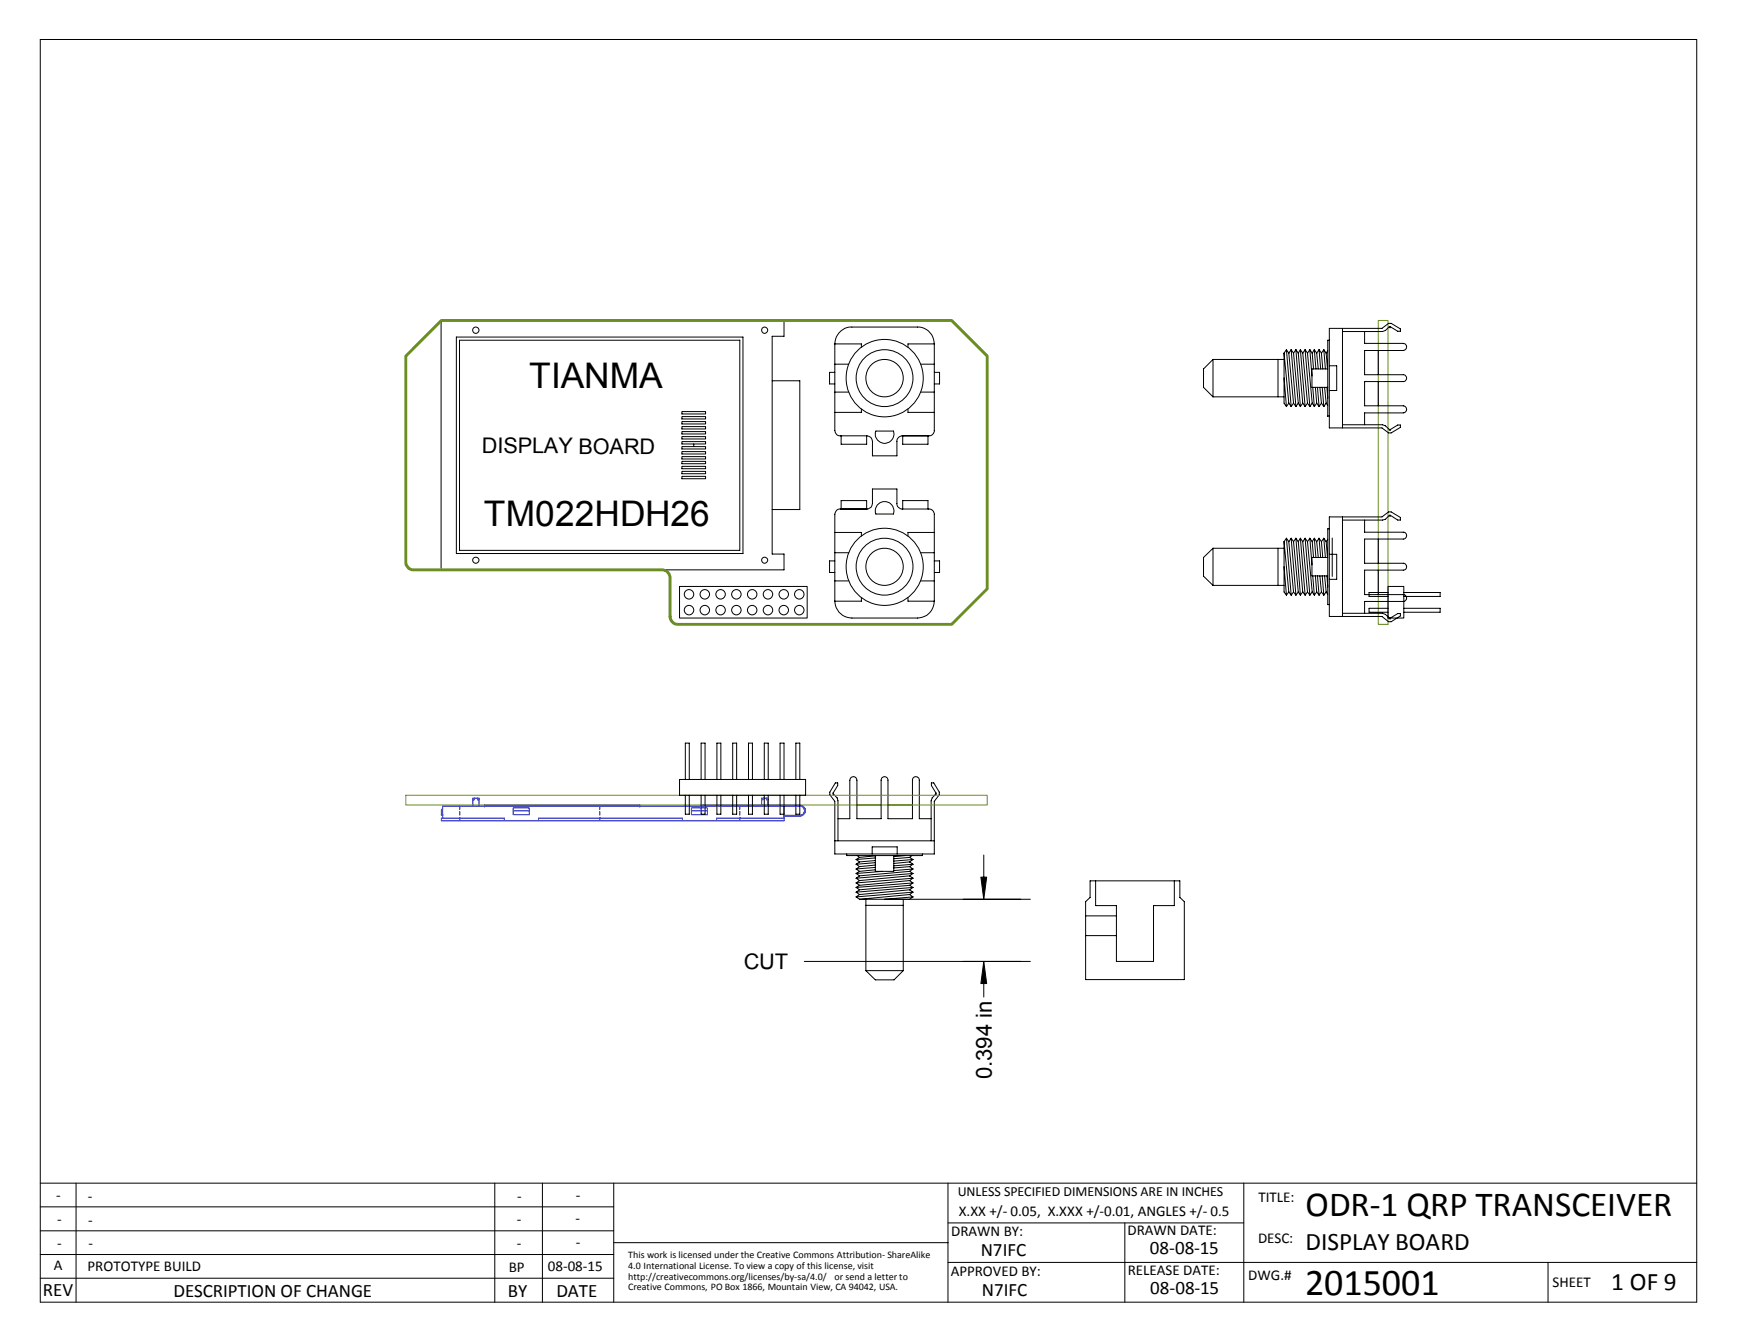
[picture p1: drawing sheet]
<svg xmlns="http://www.w3.org/2000/svg" width="279mm" height="216mm" viewBox="0 0 279 216" stroke-linecap="round" stroke-linejoin="round" font-family="sans-serif">
<g fill="none" stroke="#000" stroke-width=".16">
<path d="M6.5 6.3h266.4v203h-266.4zM71 51.6h55.1v2.5h-1.9v35h1.9v2.5h-55.1zM73.4 54.2h46.1v34.8h-46.1zM73.9 54.7h45.1v33.8h-45.1zM134.3 55.3a2.73 2.73 0 0 1 2.7-2.7h10.6a2.66 2.66 0 0 1 2.7 2.7M134.3 55.3v13.9a.87 .87 0 0 0 .9 .9h4.2a.87 .87 0 0 1 .9 .9v2.3h4v-2.3a.87 .87 0 0 1 .8-.9h4.3a.87 .87 0 0 0 .9-.9v-13.9M134.3 59.9h-.9v1.8h.9M134.3 55.3h4.3v.5M134.3 58.5h2.2M148.1 58.5h2.2M150.3 59.9h.8v1.8h-.8M150.3 55.3h-4.3v.5"/>
<path d="M195.1 57.8l-1.5 1.5v3l1.5 1.5M195.1 57.8v6M195.1 57.8h11.4M205.6 57.8v6M206.5 56.8v8l.4 .6M206.5 56.8l.8 8M206.9 56.2l-.4 .6M206.9 56.2l.4 .6M206.9 56.2l.8 9.2M207.3 56.8l.8 8M207.7 56.2l-.4 .6M207.7 56.2l.4 .6"/>
<path d="M207.7 56.2l.7 9.2M208.1 56.8l.7 8M208.4 56.2l-.3 .6M208.4 56.2l.4 .6M208.4 56.2l.8 9.2M208.8 56.8l.7 8M209.2 56.2l-.4 .6M209.2 56.2l.3 .6M209.2 56.2l.7 9.2M209.5 56.8l.8 8M209.9 56.2l-.4 .6M209.9 56.2l.4 .6"/>
<path d="M209.9 56.2l.8 9.2M210.3 56.8l.8 8M210.7 56.2l-.4 .6M210.7 56.2l.4 .6M210.7 56.2l.3 4.3M211.1 56.8l.2 2.5M211.4 56.2l-.3 .6M211.4 56.2l.4 .6M211.4 56.2l.3 3.1M211.8 56.8l.2 2.5M212.2 56.2l-.4 .6M212.2 56.2l.4 .6"/>
<path d="M212.2 56.2l.2 3.1M212.6 56.8l.2 2.5M212.9 56.2l-.3 .6M212.9 56.2l.4 .6M212.9 56.2l.3 3.1M213.3 56.8l.2 2.5M213.6 59.3h-2.6v3h2.6M213.6 56.4l-.3 .4M213.8 54.7h-.2v12.2h.2M213.8 58.8h1.2v4h-1.2M215.9 52.8v16M219.5 53.3v1.9h6.2a.57 .57 0 0 1 .6 .6 .57 .57 0 0 1-.6 .5h-6.2v3.9h6.2a.55 .55 0 0 1 .6 .6 .55 .55 0 0 1-.6 .5h-6.2v3.9h6.2a.57 .57 0 0 1 .6 .6 .57 .57 0 0 1-.6 .6h-6.2v1.9"/>
<path d="M221.7 56.3v3.9M223.5 52.5h.1M223.5 52.5l-.7 .6-.4 .2h-6.5M223.6 52.5h.1M223.6 52.5l1.2 .8h.5v-.4l-1.5-.9h-.4l-1.1 .8h-8.5v16h8.5l1.1 .8h.4l1.5-.9v-.4h-.5l-1.2 .7M109.7 66.2h3.8v.3h-3.8zM109.7 67h3.8v.4h-3.8zM109.7 67.8h3.8v.4h-3.8zM109.7 68.6h3.8v.4h-3.8zM109.7 69.4h3.8v.4h-3.8zM109.7 70.2h3.8v.4h-3.8zM109.7 71h3.8v.4h-3.8z"/>
<path d="M109.7 71.8h3.8v.4h-3.8zM109.7 72.6h3.8v.4h-3.8zM109.7 73.4h3.8v.4h-3.8zM109.7 74.2h3.8v.3h-3.8zM109.7 75h3.8v.4h-3.8zM109.7 75.8h3.8v.4h-3.8zM109.7 76.6h3.8v.4h-3.8zM111.6 71.4v.4M124.2 61.2h4.5v20.7h-4.5M134.3 63h2.2M135.3 70.1v1.3h4.1v-1.3M138.6 65.7v.6h-4.3"/>
<path d="M140.9 69.3h2.8a1.49 1.49 0 0 1-1.4 2 1.49 1.49 0 0 1-1.4-2zM145.2 70.1v1.3h4.1v-1.3M146 65.7v.6h4.3M148.1 63h2.2M195.1 63.8h11.4M206.5 60.7l.4 4.7M207.3 64.8l-.4 .6M207.3 64.8l.4 .6M208.1 64.8l.3 .6M208.1 64.8l-.4 .6M208.8 64.8l.4 .6M208.8 64.8l-.4 .6"/>
<path d="M209.5 64.8l.4 .6M209.5 64.8l-.3 .6M210.3 64.8l-.4 .6M210.3 64.8l.4 .6M211.1 64.8l-.4 .6M211.1 64.8l.3 .6M211.2 62.3l.2 3.1M211.6 62.3l.2 2.5M211.8 64.8l-.4 .6M211.8 64.8l.4 .6M211.9 62.3l.3 3.1M212.3 62.3l.3 2.5"/>
<path d="M212.6 64.8l-.4 .6M212.6 64.8l.3 .6M212.7 62.3l.2 3.1M213.1 62.3l.2 2.5M213.3 64.8l-.4 .6M213.3 64.8l.3 .4M213.4 62.3l.2 1.7M215.9 68.3h6.5l.4 .2 .7 .5M221.7 61.3v3.9M223.5 69h.1M223.6 69h.1M109.3 94.3h20.5v5.1h-20.5z"/>
<path d="M134.3 96.6a2.73 2.73 0 0 0 2.7 2.8h10.6a2.73 2.73 0 0 0 2.7-2.8M134.3 96.6v-13.9a.87 .87 0 0 1 .9-.9h4.2a.87 .87 0 0 0 .9-.9v-2.3h4v2.3a.87 .87 0 0 0 .8 .9h4.3a.87 .87 0 0 1 .9 .9v13.9M134.3 90.2h-.9v1.8h.9M134.3 93.4h2.2M134.3 85.6h4.3v.6M134.3 88.9h2.2M135.3 81.8v-1.3h4.1v1.3M138.6 96.1v.5h-4.3M141.1 81.2a1.51 1.51 0 0 1 1.9-.4 1.51 1.51 0 0 1 .7 1.8h-2.8a1.44 1.44 0 0 1 .2-1.4zM145.2 81.8v-1.3h4.1v1.3M146 96.1v.5h4.3M148.1 93.4h2.2"/>
<path d="M148.1 88.9h2.2M150.3 90.2h.8v1.8h-.8M150.3 85.6h-4.3v.6M195.1 88.1l-1.5 1.5v3l1.5 1.5M195.1 88.1v6M195.1 94.1h11.4M195.1 88.1h11.4M205.6 88.1v6M206.5 87.1v8.1l.4 .5M206.5 91.1l.4 4.6M206.5 87.1l.8 8.1M206.9 86.5l-.4 .6"/>
<path d="M206.9 86.5l.4 .6M206.9 86.5l.8 9.2M207.3 95.2l-.4 .5M207.3 87.1l.8 8.1M207.3 95.2l.4 .5M207.7 86.5l-.4 .6M207.7 86.5l.4 .6M207.7 86.5l.7 9.2M208.1 87.1l.7 8.1M208.1 95.2l.3 .5M208.1 95.2l-.4 .5M208.4 86.5l-.3 .6"/>
<path d="M208.4 86.5l.4 .6M208.4 86.5l.8 9.2M208.8 87.1l.7 8.1M208.8 95.2l.4 .5M208.8 95.2l-.4 .5M209.2 86.5l-.4 .6M209.2 86.5l.3 .6M209.2 86.5l.7 9.2M209.5 95.2l.4 .5M209.5 87.1l.8 8.1M209.5 95.2l-.3 .5M209.9 86.5l-.4 .6"/>
<path d="M209.9 86.5l.4 .6M209.9 86.5l.8 9.2M210.3 95.2l-.4 .5M210.3 95.2l.4 .5M210.3 87.1l.8 8.1M210.7 86.5l-.4 .6M210.7 86.5l.4 .6M210.7 86.5l.3 4.3M211.1 95.2l-.4 .5M211.1 95.2l.3 .5M211.1 87.1l.2 2.5M211.2 92.6l.2 3.1"/>
<path d="M211.4 86.5l-.3 .6M211.4 86.5l.4 .6M211.4 86.5l.3 3.1M211.6 92.6l.2 2.6M211.8 95.2l-.4 .5M211.8 95.2l.4 .5M211.8 87.1l.2 2.5M211.9 92.6l.3 3.1M212.2 86.5l-.4 .6M212.2 86.5l.4 .6M212.2 86.5l.2 3.1M212.3 92.6l.3 2.6"/>
<path d="M212.6 95.2l-.4 .5M212.6 95.2l.3 .5M212.6 87.1l.2 2.5M212.7 92.6l.2 3.1M212.9 86.5l-.3 .6M212.9 86.5l.4 .6M212.9 86.5l.3 3.1M213.1 92.6l.2 2.6M213.3 95.2l-.4 .5M213.3 87.1l.2 2.5M213.3 95.2l.3 .3M213.4 92.6l.2 1.8"/>
<path d="M213.6 89.6h-2.6v3h2.6M213.6 86.7l-.3 .4M213.8 85h-.2v12.2h.2M213.8 89.1h1.2v4h-1.2M214.3 86.5v6.2M215.9 83.1v16M215.9 98.6h6.5l.4 .2 .7 .6M219.5 83.6v2h6.2a.55 .55 0 0 1 .6 .5 .55 .55 0 0 1-.6 .6h-6.2v3.9h6.2a.55 .55 0 0 1 .6 .5 .55 .55 0 0 1-.6 .6h-6.2v3.9h6.2a.55 .55 0 0 1 .6 .5 .55 .55 0 0 1-.6 .6h-6.2v1.9M221.7 86.7v3.9M221.7 91.7v3.9M223.3 94.3h2.5v5.1h-2.5zM223.3 97.8h-3.1v.6h3.1"/>
<path d="M223.3 95.2h-3.1v.7h3.1M223.5 99.4h.1M223.5 82.8h.1M223.5 82.8l-.7 .7-.4 .1h-6.5M223.6 99.4h.1M223.6 82.8h.1M223.6 82.8l1.2 .8h.5v-.4l-1.5-.9h-.4l-1.1 .8h-8.5v16h8.5l1.1 .8h.4l1.5-.9v-.4h-.5l-1.2 .8M225.8 95.2h5.8v.7h-5.8M225.8 97.8h5.8v.6h-5.8M109.3 125.3h20.3v2.5h-20.3zM110.2 125.3v-5.8h.7v5.8M110.2 127.8v3.1h.7v-3.1"/>
<path d="M112.8 125.3v-5.8h.6v5.8M112.8 127.8v3.1h.6v-3.1M115.3 125.3v-5.8h.7v5.8M115.3 127.8v3.1h.7v-3.1M117.9 125.3v-5.8h.6v5.8M117.9 127.8v3.1h.6v-3.1M120.4 125.3v-5.8h.6v5.8M120.4 127.8v3.1h.6v-3.1M122.9 125.3v-5.8h.7v5.8M122.9 127.8v3.1h.7v-3.1M125.5 125.3v-5.8h.6v5.8M125.5 127.8v3.1h.6v-3.1"/>
<path d="M128 125.3v-5.8h.7v5.8M128 127.8v3.1h.7v-3.1M134 127.5h.1M134 127.6h.1M134 127.5l.7-1.2v-.4h-.3l-.9 1.4v.5l.8 1v8.5h16v-8.5l.8-1v-.5l-.9-1.4h-.4v.4l.7 1.2M134 127.5v.1M134 127.6l.7 .7 .1 .4v6.5M134.3 135.2h16M134.8 131.6h1.9v-6.2a.57 .57 0 0 1 .6-.6 .57 .57 0 0 1 .5 .6v6.2h3.9v-6.2a.55 .55 0 0 1 .6-.6 .55 .55 0 0 1 .5 .6v6.2h4v-6.2a.55 .55 0 0 1 .5-.6 .55 .55 0 0 1 .6 .6v6.2h1.9M136.2 137.3v.2h12.2v-.2M137.7 139.7l.6 .4M137.7 138.9l.6 .4"/>
<path d="M137.7 138.2l.6 .4M137.8 129.4h3.9M137.9 137.5l.4 .3M138.3 139.3l-.6 .4M138.3 138.6l-.6 .3M138.3 137.8l-.6 .4M140.3 137.3v-1.2h4v1.2M140.8 137.5v2.6h3v-2.6M140.8 137.6l-2.5 .2M140.8 137.9l-3.1 .3M140.8 138.3l-2.5 .3M140.8 138.7l-3.1 .2"/>
<path d="M140.8 139.1l-2.5 .2M140.8 139.4l-3.1 .3M140.8 139.8l-2.5 .3M142.8 129.4h4M145.5 137.5l-1.7 .2M146.3 139.3l.6 .4M146.3 138.6l.6 .3M146.3 137.8l.6 .4M146.3 137.8l-2.5 .2M146.3 138.6l-2.5 .2M146.3 139.3l-2.5 .2M146.7 137.5l-.4 .3"/>
<path d="M146.9 139.7l-.6 .4M146.9 138.9l-.6 .4M146.9 138.2l-.6 .4M146.9 138.2l-3.1 .2M146.9 138.9l-3.1 .3M146.9 139.7l-3.1 .3M150.5 127.5h.1M150.5 127.6h.1M150.5 127.5v.1M150.5 127.6l-.6 .7-.1 .4v6.5M158.2 137.5v3.5M129.4 154.6h36.3"/>
<path d="M137.7 141.9l.6 .4M137.7 141.2l.6 .4M137.7 140.4l.6 .4M137.7 142.7l.6 .3M137.7 143.4l.6 .4M137.7 144.2l.6 .4M138.3 141.6l-.6 .3M138.3 140.8l-.6 .4M138.3 140.1l-.6 .3M138.3 144.6h27.4M138.3 142.3l-.6 .4M138.3 143l-.6 .4"/>
<path d="M138.3 143.8l-.6 .4M139.3 156l1.5 1.5h3l1.5-1.5M139.3 156h6M139.3 144.6v11.4M139.3 145.5h6M141.9 140.1l-4.2 .3M145.3 144.6v11.4M146.3 143.8l.6 .4M146.3 140.8l.6 .4M146.3 140.1l.6 .3M146.3 141.6l-8 .7M146.3 140.8l-8 .8"/>
<path d="M146.3 140.1l-8 .7M146.3 141.6l.6 .3M146.3 142.3l-8 .7M146.3 142.3l.6 .4M146.3 143l-8 .8M146.3 143l.6 .4M146.3 143.8l-8 .8M146.9 144.2l-.6 .4M146.9 141.2l-.6 .4M146.9 140.4l-.6 .4M146.9 141.2l-9.2 .7M146.9 140.4l-9.2 .8"/>
<path d="M146.9 144.2l-4.6 .4M146.9 141.9l-.6 .4M146.9 141.9l-9.2 .8M146.9 142.7l-.6 .3M146.9 142.7l-9.2 .7M146.9 143.4l-.6 .4M146.9 143.4l-9.2 .8M157.8 141h.9l-.5 3.6zM158.2 141l.1 .1zM158.2 154.6l.5 3.5h-.9zM158.2 158.1v2.2M174.6 147.2h5"/>
<path d="M174.6 150.4h5M175.3 141.6h14.5v2.7l.7 .6v12.6h-15.9v-12.6l.7-.6zM176.2 141.6v4h3.4v9h5.9v-9h3.4v-4M6.5 197.9h92.2M6.5 194h92.2M6.5 190.2h266.4M12.2 190.2v19.1M79.6 190.2v19.1M87.2 190.2v19.1M98.7 190.2v19.1M98.7 199.8h53.8M152.5 196.6h47.6"/>
<path d="M152.5 190.2v19.1M180.9 196.6v12.7M200.1 190.2v19.1M6.5 205.5h92.2M6.5 201.7h92.2M152.5 202.9h120.4M249 202.9v6.4"/>
<circle cx="76.5" cy="53.1" r=".51"/>
<circle cx="123" cy="53.1" r=".5"/>
<circle cx="142.3" cy="60.8" r="3"/>
<circle cx="142.3" cy="60.8" r="4.6"/>
<circle cx="142.3" cy="60.8" r="6.2"/>
<circle cx="76.5" cy="90.1" r=".5"/>
<circle cx="110.8" cy="98.1" r=".76"/>
<circle cx="110.8" cy="95.5" r=".76"/>
<circle cx="113.4" cy="95.5" r=".76"/>
<circle cx="113.4" cy="98.1" r=".76"/>
<circle cx="115.9" cy="98.1" r=".76"/>
<circle cx="115.9" cy="95.5" r=".76"/>
<circle cx="118.5" cy="95.5" r=".76"/>
<circle cx="118.5" cy="98.1" r=".76"/>
<circle cx="121" cy="95.5" r=".76"/>
<circle cx="121" cy="98.1" r=".76"/>
<circle cx="123" cy="90.1" r=".49"/>
<circle cx="123.5" cy="98.1" r=".76"/>
<circle cx="123.5" cy="95.5" r=".76"/>
<circle cx="126.1" cy="95.5" r=".76"/>
<circle cx="126.1" cy="98.1" r=".76"/>
<circle cx="128.6" cy="98.1" r=".76"/>
<circle cx="128.6" cy="95.5" r=".76"/>
<circle cx="142.3" cy="91.1" r="4.6"/>
<circle cx="142.3" cy="91.1" r="3"/>
<circle cx="142.3" cy="91.1" r="6.2"/>
</g>
<path d="M65.3 57.2l5.7-5.7h82.1l5.7 5.7v37.5l-5.7 5.7-44.4-.1-.7-.4-.2-.7v-6.4l-.3-.6a1.17 1.17 0 0 0-.9-.6h-40.3a1.41 1.41 0 0 1-1-1.1z" fill="none" stroke="#6b8e23" stroke-width=".47"/>
<path d="M221.7 51.5h1.6v48.9h-1.6zM65.3 127.8h93.5v1.6h-93.5z" fill="none" stroke="#6b8e23" stroke-width=".16"/>
<g fill="none" stroke="#00f" stroke-width=".16">
<path d="M71 130.9h.1M71 130.9h.2M71.2 130.9h.1M71.2 129.9l-.2 .4v.6M74 129.6v.5M74 130.4v.7M74 131.4v.6M76.1 129.6v-1.3h.9v1.3M76.3 128.3v.3h-.2M76.8 128.3v.3h.2M77.9 129.4h.1M77.9 129.6h.1"/>
<path d="M77.9 129.4v.2M77.9 129.4h25M82.5 129.9h2.6v1.1h-2.6zM82.5 130.3h2.6M86.6 132v-.5h23.2v.5M96.5 129.6v.5M96.5 130.4v.7M96.5 131.4v.6M102.9 129.4h.1M102.9 129.6h.1M102.9 129.4v.2M111.2 129.9h2.6v1.1h-2.6z"/>
<path d="M111.2 130.3h2.6M113.1 129.4h.1M113.1 129.6h.1M113.1 129.4h15.6a.89 .89 0 0 1 .9 .9 .89 .89 0 0 1-.9 .9h-2.6M113.1 129.4v.2M119 129.6v.5M119 130.4v.7M119 131.4v.6M122.5 129.6v-1.3h1v1.3M122.8 128.3v.3h-.3M123.3 128.3v.3h.2M126.1 131.1h2.6a.74 .74 0 0 0 .7-.8 .74 .74 0 0 0-.7-.7h-57.5v1.9"/>
<path d="M126.1 129.6v2.4h-55.1v-.5h10.1v.5M126.1 131.5h-10.8v.5"/>
</g>
<g fill="#000">
<path d="M158.2 154.6l.5 3.5h-.9l.4-3.5v3.5z" fill-rule="evenodd"/>
<path d="M157.8 141h.9l-.5 3.6v-3.6v3.6z" fill-rule="evenodd"/>
</g>
<text font-size="6.1" x="209.9" y="208.1">2015001</text>
<g font-size="5.7">
<text x="85.1" y="62.4">TIANMA</text>
<text x="77.9" y="84.5">TM022HDH26</text>
<text x="210" y="195.5">ODR-1 QRP TRANSCEIVER</text>
</g>
<g font-size="4.1">
<text x="210" y="200.9">DISPLAY BOARD</text>
<text x="259.2" y="207.4">1 OF 9</text>
</g>
<text font-size="3.6" x="159.6" y="173.5" transform="rotate(-90 159.6 173.5)">0.394 in</text>
<g font-size="3.5">
<text x="77.5" y="72.8">DISPLAY BOARD</text>
<text x="119.6" y="155.7">CUT</text>
</g>
<g font-size="3">
<text x="157.8" y="201.9">N7IFC</text>
<text x="185" y="201.6">08-08-15</text>
<text x="6.9" y="208.4">REV</text>
<text x="27.9" y="208.5">DESCRIPTION OF CHANGE</text>
<text x="81.7" y="208.4">BY</text>
<text x="89.5" y="208.4">DATE</text>
<text x="157.9" y="208.3">N7IFC</text>
<text x="185" y="208">08-08-15</text>
</g>
<g font-size="2.4">
<text x="9" y="192.9">-</text>
<text x="9.2" y="196.8">-</text>
<text x="14.1" y="193">-</text>
<text x="14.2" y="196.9">-</text>
<text x="83.1" y="196.8">-</text>
<text x="83.2" y="193">-</text>
<text x="92.6" y="196.6">-</text>
<text x="92.6" y="192.9">-</text>
<text x="154.2" y="195.5">X.XX +/- 0.05, X.XXX +/-0.01, ANGLES +/- 0.5</text>
<text x="202.4" y="193.2">TITLE:</text>
<text x="9.2" y="200.6">-</text>
<text x="14.2" y="200.7">-</text>
<text x="83.1" y="200.7">-</text>
<text x="92.6" y="200.5">-</text>
<text x="153" y="198.8">DRAWN BY:</text>
<text x="181.4" y="198.6">DRAWN DATE:</text>
<text x="202.4" y="199.8">DESC:</text>
<text x="8.6" y="204.2">A</text>
<text x="14.1" y="204.3">PROTOTYPE BUILD</text>
<text x="81.8" y="204.5">BP</text>
<text x="88.1" y="204.3">08-08-15</text>
<text x="153" y="205.1">APPROVED BY:</text>
<text x="181.4" y="204.9">RELEASE DATE:</text>
<text x="200.8" y="205.7">DWG.#</text>
<text x="249.7" y="206.9">SHEET</text>
</g>
<text font-size="2.2" x="154.1" y="192.3">UNLESS SPECIFIED DIMENSIONS ARE IN INCHES</text>
<g font-size="1.6">
<text x="101" y="202.3">This work is licensed under the Creative Commons Attribution- ShareAlike</text>
<text x="101" y="204">4.0 International License. To view a copy of this license, visit</text>
<text x="101" y="205.7">http://creativecommons.org/licenses/by-sa/4.0/</text>
<text x="101" y="207.4">Creative Commons, PO Box 1866, Mountain View, CA 94042, USA.</text>
<text x="134.2" y="205.7">or send a letter to</text>
</g>
</svg>
